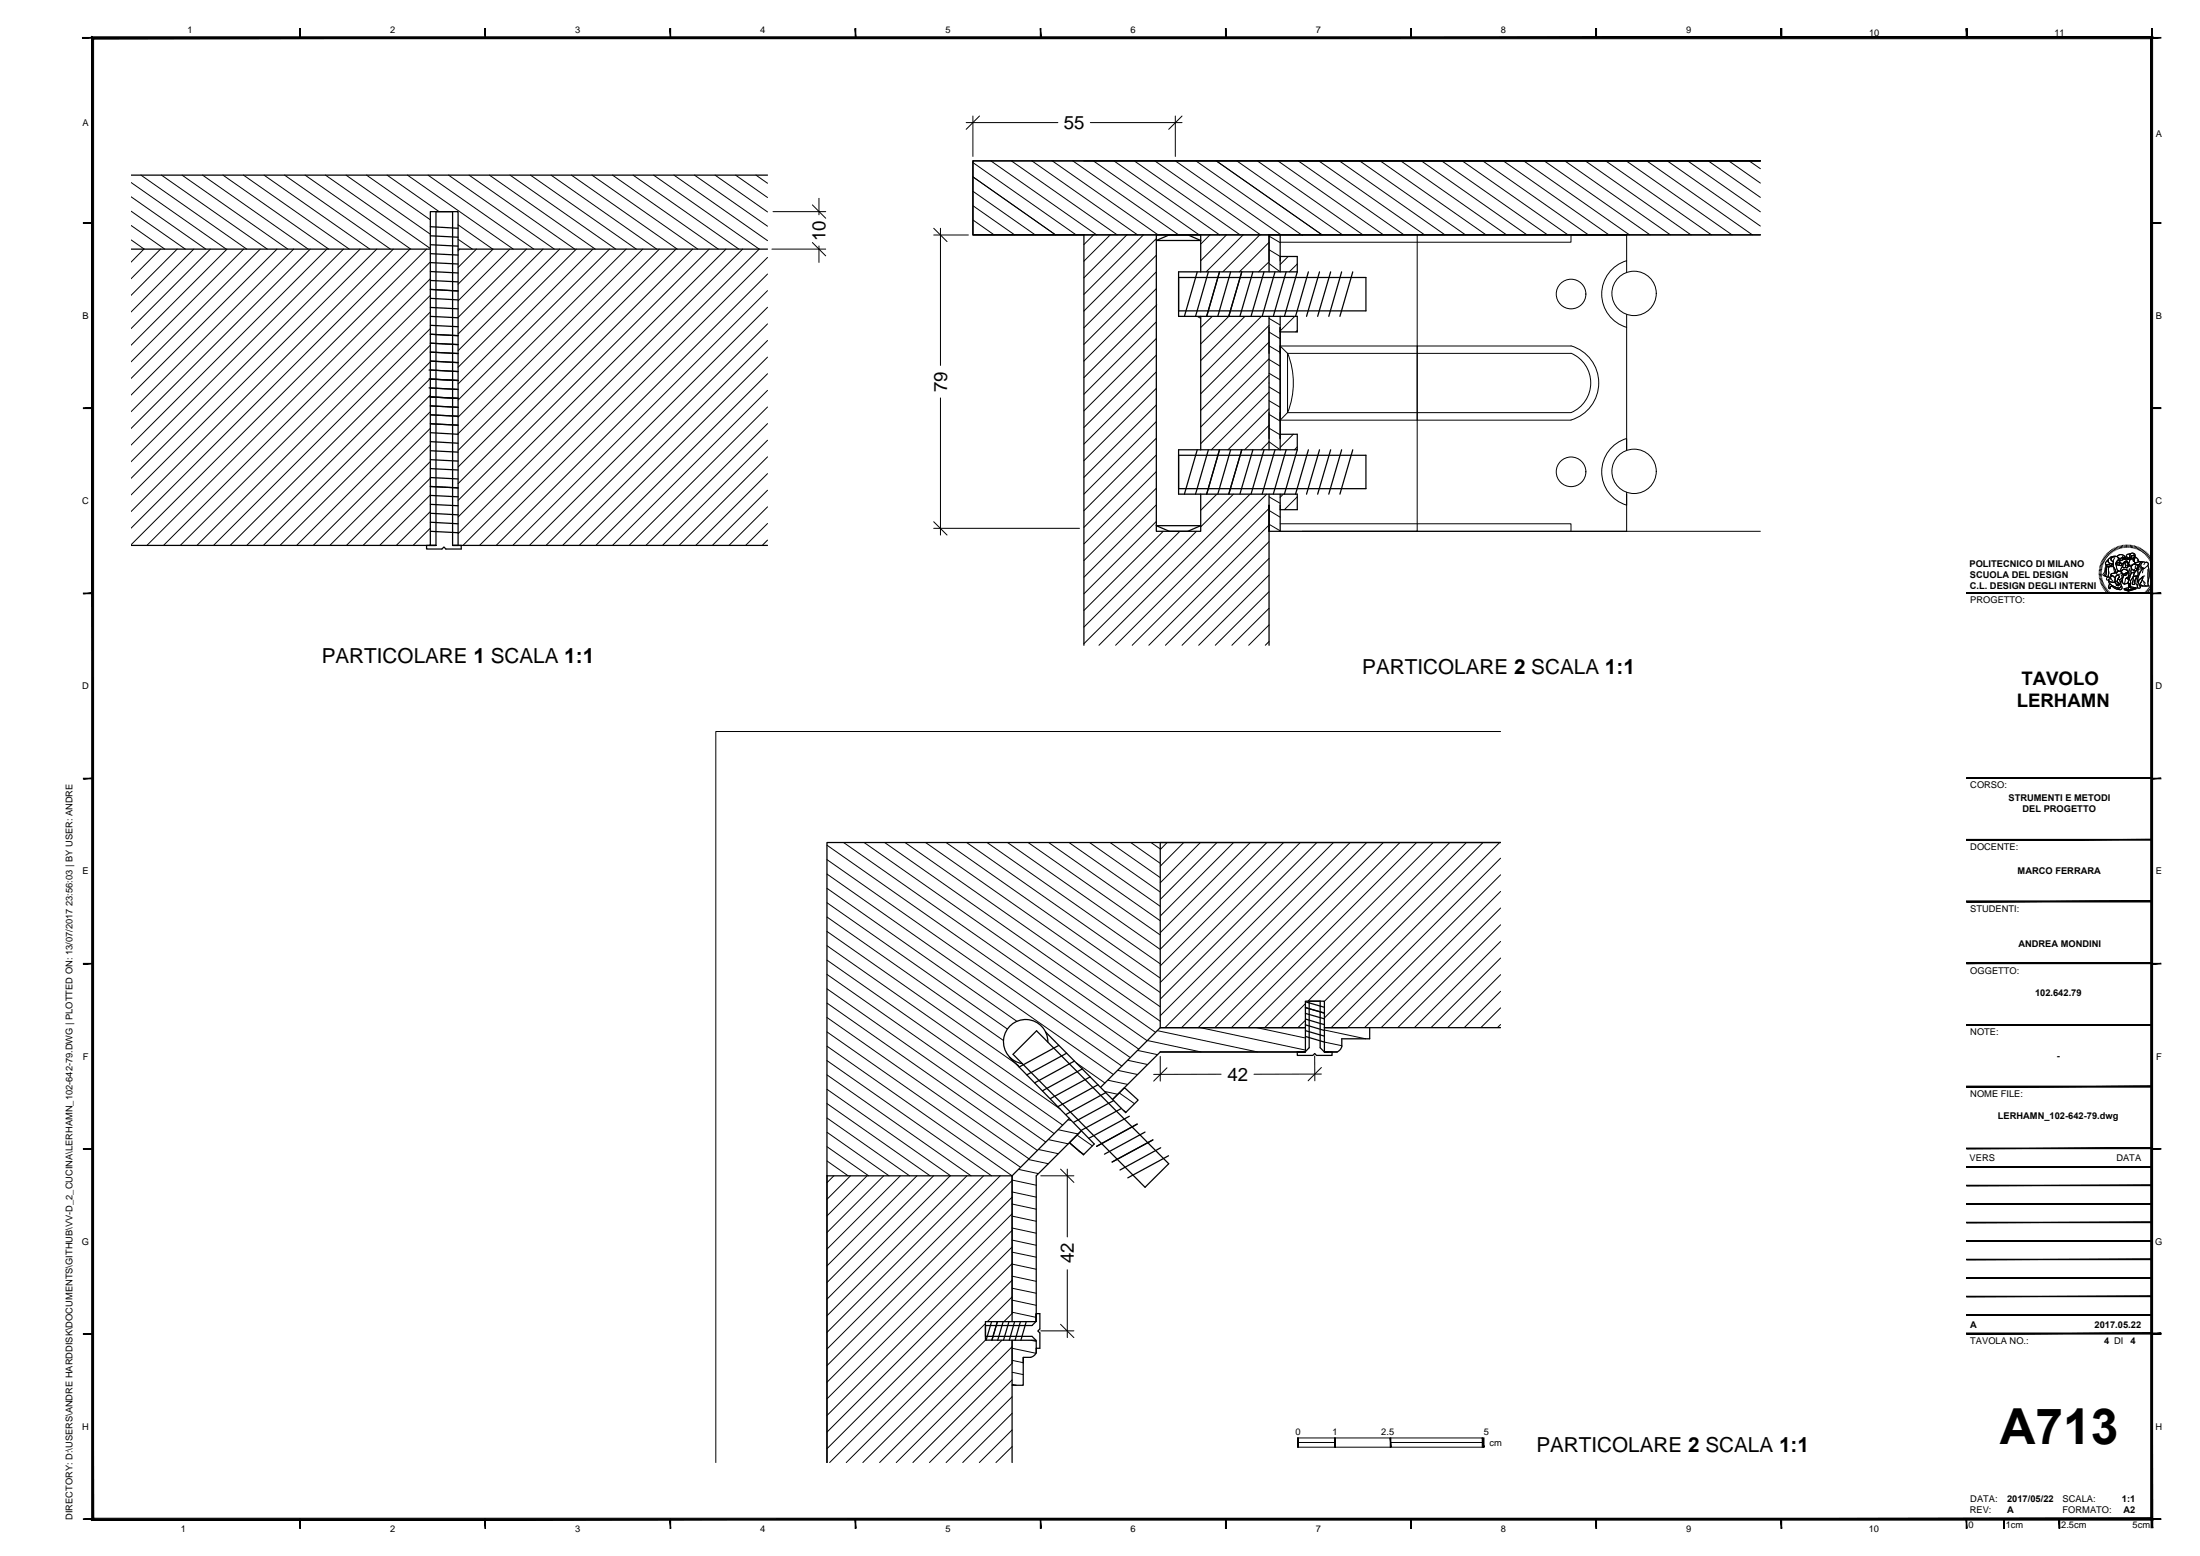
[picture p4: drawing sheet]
<svg xmlns="http://www.w3.org/2000/svg" width="594mm" height="420mm" viewBox="0 0 594 420" stroke-linecap="round" stroke-linejoin="round" font-family="sans-serif">
<!-- layer: IF-DETL -->
<g fill="none" stroke="#000" stroke-width=".27">
<path d="M35.4 57l14.6 10.3M35.4 53.1l20.2 14.2M35.4 49.3l25.7 18M38.1 47.3l28.5 20M43.6 47.3l28.6 20M49.1 47.3l28.6 20M54.7 47.3l28.5 20M60.2 47.3l28.6 20M65.7 47.3l28.6 20M71.3 47.3l28.6 20M76.8 47.3l28.6 20M82.4 47.3l28.5 20"/>
<path d="M87.9 47.3l28.3 19.8M93.4 47.3l22.8 15.9M99 47.3l17.2 12.1M104.5 47.3l14.1 9.9M110 47.3l28.6 20M115.6 47.3l28.5 20M121.1 47.3l28.6 20M126.7 47.3l28.5 20M132.2 47.3l28.5 20M137.7 47.3l28.6 20M143.3 47.3l28.5 20M148.8 47.3l28.5 20"/>
<path d="M154.3 47.3l28.6 20M159.9 47.3l28.5 20M165.4 47.3l28.6 20M170.9 47.3l28.6 20M176.5 47.3l28.5 20-80 80M182 47.3l25.3 17.7M187.5 47.3l19.8 13.8M193.1 47.3l14.2 9.9M198.6 47.3l8.7 6M204.1 47.3l3.2 2.2M262.7 47.8l22.3 15.6M262.7 43.9l27.9 19.5"/>
<path d="M262.7 59.4l5.7 4M262.7 55.5l11.3 7.9M262.7 51.6l16.8 11.8M267.5 43.4l28.6 20M273.1 43.4l28.6 20M278.6 43.4l28.6 20M284.1 43.4l28.6 20M289.7 43.4l28.6 20M295.2 43.4l28.6 20M300.8 43.4l28.5 20M306.3 43.4l28.6 20M311.8 43.4l28.6 20"/>
<path d="M317.4 43.4l28.5 20M322.9 43.4l28.6 20M328.4 43.4l28.6 20M334 43.4l28.5 20M339.5 43.4l28.5 20M345.1 43.4l28.5 20M350.6 43.4l28.5 20M356.1 43.4l28.6 20M361.7 43.4l28.5 20M367.2 43.4l28.5 20M372.7 43.4l28.6 20M378.2 43.4l28.6 20"/>
<path d="M383.8 43.4l28.5 20M389.3 43.4l28.6 20M394.8 43.4l28.6 20M400.4 43.4l28.5 20M405.9 43.4l28.6 20M411.4 43.4l28.6 20M417 43.4l28.6 20M422.5 43.4l28.6 20M428.1 43.4l28.5 20M433.6 43.4l28.6 20M439.1 43.4l28.6 20M444.7 43.4l28.5 20"/>
<path d="M450.2 43.4l25.2 17.6M455.7 43.4l19.7 13.8M461.3 43.4l14.1 9.9M466.8 43.4l8.6 6M472.3 43.4l3.1 2.2M35.4 64.8l3.5 2.5M35.4 60.9l9.1 6.4M38.9 67.3l-3.5 3.5M43.3 67.3l-7.9 8M47.8 67.3l-12.4 12.5M52.3 67.3l-16.9 16.9M56.8 67.3l-21.4 21.4"/>
<path d="M61.3 67.3l-25.9 25.9M65.8 67.3l-30.4 30.4M70.3 67.3l-34.9 34.9M74.8 67.3l-39.4 39.4M79.3 67.3l-43.9 43.9M83.8 67.3l-48.4 48.4M88.3 67.3l-52.9 52.9M92.8 67.3l-57.4 57.4M97.2 67.3l-61.8 61.9M101.7 67.3l-66.3 66.3M106.2 67.3l-70.8 70.8M110.7 67.3l-75.3 75.3"/>
<path d="M115.2 67.3l-79.8 79.8M116.2 70.7l-76.5 76.6M116.2 75.3l-72 72M116.2 79.8l-67.5 67.5M123.7 64.6l3.9 2.7M123.7 60.7l9.4 6.6M124.2 67.3l-.5 .4M128.7 67.3l-5 4.9M133.1 67.3l-9.4 9.5M137.7 67.3l-14 13.9M142.2 67.3l-18.5 18.4M146.6 67.3l-22.9 22.9"/>
<path d="M151.1 67.3l-27.4 27.4M155.6 67.3l-31.9 31.9M160.1 67.3l-36.4 36.4M164.6 67.3l-40.9 40.7M169.1 67.3l-45.4 45.3M173.6 67.3l-49.9 49.8M178.1 67.3l-54.4 54.3M182.5 67.3l-58.8 58.8M187 67.3l-63.3 63.3M191.5 67.3l-67.8 67.8M196 67.3l-72.3 72.3M200.5 67.3l-76.8 76.8"/>
<path d="M207.3 69.5l-77.8 77.8M207.3 74l-73.3 73.3M207.3 78.5l-68.8 68.8M295.3 63.4l-2.6 2.6M299.8 63.4l-7.1 7.1M304.3 63.4l-11.6 11.6M308.8 63.4l-16.1 16.1M312.3 68.9l-19.6 19.6M312.3 73.4l-19.6 19.6M312.3 64.4l-19.6 19.6M312.3 77.9l-19.6 19.6M326.7 63.4l-2.5 2.5"/>
<path d="M331.2 63.4l-7 7M335.7 63.4l-10 10M340.2 63.4l-10 10M342.7 65.4l-8 8M342.7 71.2l3 2.2M342.7 67.4l3 1.9M342.7 63.8l3 1.7M342.7 70.7l-2.8 2.7M347.9 69.3l-2.2 2.1M350.3 71.3l-2.2 2.1M351.8 63.4l-.1 .2M116.2 84.2l-63 63.1"/>
<path d="M116.2 88.7l-58.5 58.6M116.2 93.2l-54.1 54.1M116.2 97.7l-49.6 49.6M207.3 83l-64.3 64.3M207.3 87.5l-59.9 59.8M207.3 91.9l-55.4 55.4M207.3 96.4l-50.9 50.9M312.3 86.9l-19.6 19.6M312.3 91.4l-19.6 19.6M312.3 95.9l-19.6 19.5M312.4 82.3l-19.7 19.7M323.3 85.4l.9 .6"/>
<path d="M327.4 85.4l-3.2 3M331.8 85.4l-7.6 7.5M336.2 85.4l-12 12M340.6 85.4l-16.4 16.5M342.7 87.9l-18.5 18.4M342.7 92.4l-18.5 18.4M342.7 96.9l-18.5 18.4M342.7 97.1l3 1.8M342.7 93.4l3 1.8M342.7 89.7l3 1.8M342.7 86l2.9 1.7M349.6 85.4l-3.9 4"/>
<path d="M350.3 89.2l-.4 .4M116.2 102.2l-45.1 45.1M116.2 106.7l-40.6 40.6M116.2 111.2l-36.1 36.1M116.2 115.7l-31.6 31.6M207.3 100.9l-46.4 46.4M207.3 105.4l-41.9 41.9M207.3 109.9l-37.4 37.4M207.3 114.4l-32.9 32.9M207.3 118.9l-28.4 28.4M312.3 118.3l-19.6 19.6M312.3 100.4l-19.6 19.5"/>
<path d="M312.3 104.9l-19.6 19.5M312.3 109.3l-19.6 19.6M312.3 113.8l-19.6 19.6M342.7 101.3l-18.5 18.5M342.7 105.9l-15.6 15.6M342.7 110.4l-11.1 11.1M342.7 114.9l-6.6 6.6M342.7 115.6l3 1.8M342.7 111.9l3 1.8M342.7 108.2l3 1.8M342.7 104.5l3 1.8M342.7 100.8l3 1.8"/>
<path d="M349.2 117.3l-3.5 3.5M116.2 120.1l-27.1 27.2M116.2 124.6l-22.6 22.7M116.2 129.1l-18.2 18.2M116.2 133.6l-13.7 13.7M116.2 138.1l-9.2 9.2M207.3 123.4l-23.9 23.9M207.3 127.9l-19.4 19.4M207.3 132.4l-14.9 14.9M207.3 136.9l-10.5 10.4M312.3 122.9l-19.6 19.5M312.3 127.3l-19.6 19.6"/>
<path d="M312.3 131.8l-19.6 19.6M312.3 136.3l-19.6 19.6M328.6 133.4l-4.4 4.4M333.1 133.4l-8.9 8.9M337.6 133.4l-40.8 40.8M340.6 121.5l2.1-2.2 3 2.2M342.1 133.4l-40.9 40.8M342.7 137.3l-37 36.9M342.7 137.8l3 1.9M342.7 134.2l3 1.7M346.5 133.4l-.8 .9M350.3 120.7l-.8 .8"/>
<path d="M350.3 134.2l-3.5 3.4M116.2 142.6l-4.7 4.7M116.2 147.1l-.2 .2M207.3 141.4l-6 5.9M207.3 145.8l-1.5 1.5M312.3 140.8l-19.6 19.6M314.1 143.5l-21.4 21.3M318.6 143.5l-25.9 25.8M323.1 143.5l-30.4 30.3M342.7 141.8l-32.5 32.4M342.7 146.3l-28 27.9M342.7 150.8l-23.5 23.4"/>
<path d="M342.7 155.3l-19 18.9M342.7 159.8l-14.5 14.4M342.7 141.6l3 1.7M342.7 164.3l-10 9.9M342.7 168.7l-5.5 5.5M342.7 173.2l-1 1M223.3 239.9l51.3 35.9M223.3 236l77.4 54.2M223.3 232.1l79.6 55.8M223.3 228.2l81.9 57.4M227.8 227.5l79.7 55.8M233.3 227.5l76.5 53.5"/>
<path d="M238.9 227.5l73.1 51.3M244.4 227.5l68.9 48.3M249.9 227.5l63.4 44.4M255.5 227.5l57.8 40.5M261 227.5l52.3 36.6M266.5 227.5l46.8 32.8M272.1 227.5l41.2 28.9M277.6 227.5l35.7 25M283.2 227.5l30.1 21.1M288.7 227.5l24.6 17.2M294.2 227.5l19.1 13.4M299.8 227.5l13.5 9.5"/>
<path d="M305.3 227.5l8 5.6M310.8 227.5l2.5 1.7M315.2 227.5l-1.9 1.9M319.7 227.5l-6.4 6.4M324.1 227.5l-10.8 10.9M328.6 227.5l-15.3 15.4M333.1 227.5l-19.8 19.9M337.6 227.5l-24.3 24.3M342.1 227.5l-28.8 28.8M346.6 227.5l-33.3 33.3M351.1 227.5l-37.8 37.8M355.6 227.5l-42.3 42.3"/>
<path d="M360.1 227.5l-46.8 46.8M364.6 227.5l-50 50M369.1 227.5l-50 50M373.5 227.5l-49.9 50M378 227.5l-50 50M382.5 227.5l-50 50M387 227.5l-50 50M391.5 227.5l-50 50M396 227.5l-42.8 42.8M400.5 227.5l-42.9 42.9M405 227.5l-47.4 47.4M405.2 231.7l-45.7 45.8"/>
<path d="M405.2 236.2l-41.3 41.3M223.3 259.2l63.7 44.6M223.3 255.4l63 44.1M223.3 251.5l51.8 36.2M223.3 247.6l47.7 33.4M223.3 243.8l48.7 34.1M405.2 240.7l-36.7 36.8M405.2 245.2l-32.2 32.3M405.2 249.7l-27.8 27.8M405.2 254.2l-23.3 23.3M405.2 258.7l-18.8 18.8M223.3 278.6l52.3 36.6"/>
<path d="M223.3 274.7l54.6 38.2M223.3 270.8l56.8 39.8M223.3 267l59.1 41.4M223.3 263.1l61.4 43M312.5 278.3l27.1 5.8M324.1 277.5l28.4 6M339.4 277.5l13.1 2.8M352.5 271l-6.5 6.5M352.5 275.5l-2 2M357.6 278.1l11.2 2.4M405.2 263.2l-14.3 14.3M405.2 267.7l-9.8 9.8"/>
<path d="M405.2 272.2l-5.3 5.3M405.2 276.6l-.8 .9M223.3 298l27.9 19.5M223.3 294.1l33.4 23.4M223.3 290.2l38.9 27.3M223.3 286.4l44.5 31.1M223.3 282.5l50 35M290.7 287l7.7 5.4M298.3 294.7l3.5 .8M299.1 291.7l5.4 1.1M301.8 289l5.4 1.2M302.2 295.1l4.2 2.9"/>
<path d="M303.3 299.8l.8 .5M304.5 286.3l5.4 1.1M307.2 283.6l5.3 1.2M309.8 281l14.5 3.1M357.6 281.4l4.7 1M223.3 317.4l.2 .1M223.3 313.5l5.7 4M223.3 309.6l11.3 7.9M223.3 305.7l16.8 11.8M223.3 301.9l22.3 15.6M225.2 317.5l-1.9 1.9M229.7 317.5l-6.4 6.4"/>
<path d="M234.1 317.5l-10.8 10.8M238.6 317.5l-15.3 15.3M243.1 317.5l-19.8 19.8M247.6 317.5l-24.3 24.3M252.1 317.5l-28.8 28.8M256.6 317.5l-33.3 33.3M261.1 317.5l-37.8 37.8M265.6 317.5l-42.3 42.3M270.1 317.5l-46.8 46.8M273.3 318.8l-50 50M273.3 318.6l6.5 1.4M275 315.8l5.4 1.1"/>
<path d="M277.7 313.1l5.4 1.1M280.4 310.4l5.4 1.1M283.1 307.7l5.4 1.2M285.7 305.1l5.4 1.1M288.4 302.4l.9 .2M290.8 306.5l4.2 2.9M291.4 310.8l1.3 .9M273.3 323.3l-50 50M273.3 327.7l-50 50M273.3 332.2l-50 50M273.3 336.7l-50 50M273.3 338.1l6.5 1.4"/>
<path d="M273.3 334.9l6.5 1.4M273.3 331.6l6.5 1.4M273.3 328.4l6.5 1.4M273.3 325.1l6.5 1.4M273.3 321.9l6.5 1.4M266.1 357.4l-37.6 37.5M273.3 341.2l-50 50M273.3 345.7l-49.3 49.2M273.3 350.2l-6.7 6.7M273.3 354.7l-2.2 2.1M273.3 354.3l6.5 1.4M273.3 351.1l6.5 1.4"/>
<path d="M273.3 347.9l6.5 1.3M273.3 344.6l6.5 1.4M273.3 341.3l6.5 1.4M266.1 361.9l-33.1 33M270.6 361.9l-33.1 33M273.3 363.6l-31.3 31.3M273.3 368.1l-26.8 26.8M273.3 372.6l-22.3 22.3M273.3 377.1l-17.8 17.8M273.3 373.8l1.1 .3M273.3 370.5l3 .7M273.3 367.3l3 .7"/>
<path d="M273.3 364.1l6.4 1.3M278.4 361.9l1.4 .3M273.3 381.6l-13.3 13.3M273.3 386.1l-8.8 8.8M273.3 390.6l-4.4 4.3"/>
</g>
<!-- layer: IF-FURN -->
<g fill="none" stroke="#000" stroke-width=".34">
<path d="M35.4 47.3h171.9M292.7 43.4h182.7M475.4 43.4h-212.7v20h30M35.4 67.3h80.8M123.7 67.3h83.6M262.7 63.4h212.7h-182.7M292.7 63.4v110.8M312.3 64.9v-1.5h11.9v1.5M318.3 74.9h50.6v9h-50.6M342.7 63.4h96.6M342.7 63.4v10M342.7 63.4v7"/>
<path d="M345.7 73.4v-4.1h4.6v4.1h-32v12h32v4.2h-4.6M345.7 63.4v7M342.7 85.4v10M342.7 88.4v30M345.7 85.4v33M342.7 111.4v10.1M318.3 122.9h50.6v9.1h-50.6M342.7 137.3v-.9v37.8M342.7 133.4v10.1M342.7 136.4v7.1M345.7 121.5v-4.2h4.6v4.2h-32v11.9h32v4.2h-4.6M345.7 133.4v10.1h-3"/>
<path d="M35.4 147.3h82.3M116.2 147.3v-90.1h7.5v90.1M122.2 147.3h85.1M312.3 141.9v1.6h11.9v-1.6M313.3 227.5v50h39.2h-39.2l-16.1 16.1M313.3 227.5h-90v167.4v-77.4h50M313.3 227.5h91.9M279.9 278.3l35.7 35.9-6.4 6.4-35.6-35.9zM282.3 278.6l21.7 21.8M357.6 277.5h47.6M369.9 277.5v3h-7.6v2M272.6 285.5l22.9 23.4"/>
<path d="M283 281.4a6 6 0 0 0-5.7-6.1 6 6 0 0 0-6.3 5.4 6 6 0 0 0 5.1 6.5M352.4 284.1h-39.1l-12.9 12.8M352.5 283.9v-13.6h5.1v13.8M357.6 284.1h1h-1M357.6 284.1h3.5M362.4 282.5l-.4 .8-.9 .7M273.3 317.5v39.4M288.8 302l-15.5 15.5M292 305.3l-12.2 12.2v39.3M279.7 356.9h-13.6v5h13.6M279.8 356.8v-2v2M273.3 361.9v33"/>
<path d="M276.3 366.5v7.6h-3M278.3 366.5h-2v1.5M279.8 364.1l.1 1.1-.2 .4-.6 .6-.8 .3"/>
</g>
<!-- layer: Layer1 -->
<g fill="none" stroke="#000" stroke-width=".27">
<path d="M382.7 63.4v80.1h-37h129.7M424.2 63.4v2h-78.5M439.2 70.4a9.4 9.4 0 0 0-6.7 9 9.4 9.4 0 0 0 6.7 9M439.3 63.4v10.2M347.7 95.4v16M347.7 95.4h76.5M347.7 95.4a21.6 21.6 0 0 1 0 16M382.7 93.4h-37l2 2M424.2 93.4h-41.5v20.1h41.5M424.3 93.4a10.4 10.4 0 0 1 7.4 10 10.4 10.4 0 0 1-7.4 10M424.3 95.4a8.7 8.7 0 0 1 5.3 8 8.7 8.7 0 0 1-5.3 8M439.3 84.9v36.7"/>
<path d="M347.7 111.4l-2 2.1h37M347.7 111.4h76.5M439.2 118.4a9.4 9.4 0 0 0-6.7 9 9.4 9.4 0 0 0 6.7 9M439.3 132.9v10.6M345.7 141.4h78.5v2.1M405.2 197.5h-211.9v197.4"/>
<circle cx="424.2" cy="79.4" r="4"/>
<circle cx="441.3" cy="79.2" r="6"/>
<circle cx="424.2" cy="127.4" r="4"/>
<circle cx="441.3" cy="127.3" r="6"/>
</g>
<!-- layer: A-SECT-MCUT1 -->
<g fill="none" stroke="#000" stroke-width=".34">
<path d="M116.2 78.1l7.5 .5M116.2 75.7l7.5 .4M116.2 61.2l7.5 .4M116.2 63.7l7.5 .4M116.2 68.5l7.5 .4M116.2 66.1l7.5 .4M116.2 73.3l7.5 .4M116.2 70.9l7.5 .4M323.3 73.4l-3.5 12M326.3 73.4l-3.5 12M329.3 73.4l-3.5 12M332.3 73.4l-3.5 12"/>
<path d="M335.3 73.4l-3.5 12M338.3 73.4l-3.5 12M341.3 73.4l-3.5 12M344.3 73.4l-3.5 12M347.3 73.4l-3.5 12M350.3 73.4l-3.5 12M353.3 73.4l-3.5 12M356.3 73.4l-3.5 12M359.3 73.4l-3.5 12M362.3 73.4l-3.5 12M365.3 73.4l-3.5 12M115.9 99.9l7.8 .4"/>
<path d="M116.2 83l7.5 .4M116.2 80.6l7.5 .4M116.2 85.4l7.5 .4M116.2 87.8l7.5 .4M116.2 92.7l7.5 .3M116.2 90.3l7.5 .3M116.2 97.5l7.5 .4M116.2 95.1l7.5 .4M115.9 107.1l7.8 .5-7.5-.4M115.9 104.7l7.8 .5-7.5-.4M115.9 102.3l7.8 .4-7.5-.3M116.2 112l7.5 .4"/>
<path d="M116.2 109.6l7.5 .4M116.2 114.4l7.5 .4M116.2 116.8l7.5 .5M116.2 119.3l7.5 .4M116.2 136.2l7.5 .4M116.2 133.8l7.5 .4M116.2 131.4l7.5 .3M116.2 128.9l7.5 .4M116.2 138.6l7.5 .4M116.2 121.7l7.5 .4M116.2 126.5l7.5 .4M116.2 124.1l7.5 .4"/>
<path d="M323.3 121.5l-3.5 11.9M326.3 121.5l-3.5 11.9M329.3 121.5l-3.5 11.9M332.3 121.5l-3.5 11.9M335.3 121.5l-3.5 11.9M338.3 121.5l-3.5 11.9M341.3 121.5l-3.5 11.9M344.3 121.5l-3.5 11.9M347.3 121.5l-3.5 11.9M350.3 121.5l-3.5 11.9M353.3 121.5l-3.5 11.9M356.3 121.5l-3.5 11.9"/>
<path d="M359.3 121.5l-3.5 11.9M362.3 121.5l-3.5 11.9M365.3 121.5l-3.5 11.9M116.2 141l7.5 .4M116.2 143.5l7.5 .3M117.7 147.3v-90.1h4.5v90.1M285.9 282.3l-10.7 5.8M288 284.4l-10.7 5.8M290.2 286.5l-10.8 5.9M292.3 288.6l-10.8 6M294.4 290.8l-10.7 5.8M296.5 292.9l-10.8 5.9"/>
<path d="M298.6 295l-10.8 5.9M300.7 297.2l-10.8 5.9M302.9 299.3l-10.9 5.9M305 301.4l-11 6M307.1 303.5l-11 6M309.2 305.7l-11 6M311.3 307.8l-11 6M313.4 309.9l-11 6M315.6 312.1l-11.1 6"/>
</g>
<!-- layer: A-ELEV-MBE -->
<g fill="none" stroke="#000" stroke-width=".34">
<path d="M312.3 64.9h11.9v8.5M312.3 64.9l3.5-1.5h5l3.4 1.5M312.3 64.9v77M324.2 85.4v36.1M324.2 133.4v8.5M117.7 147.3h-2.5v1h4.1l.6-.6 .5 .6h4.1v-1h-2.3M312.3 141.9l3.5 1.6h5l3.4-1.6M312.3 141.9h11.9M352.5 272.1l5.1 1.5M352.5 279.9l5.1 1.5M352.5 275.2l5.1 1.5M352.5 276.7l5.1 1.6"/>
<path d="M352.5 278.3l5.1 1.5M352.5 273.6l5.2 1.5M352.5 270.5l5.1 1.5M353.5 270.3h3v12.6l1.1 1.2h2.1v.9h-4.2l-.5-.5-.5 .5h-4.2v-.9h2.1l1.1-1.2zM266.1 357.9h12.6l1.1-1.1v-2.1h1v4.2l-.6 .5 .6 .5v4.2h-1v-2.1l-1.1-1.2h-12.6zM267.8 356.9l-1.5 5M269.3 356.9l-1.5 5M270.9 356.9l-1.5 5M272.5 356.9l-1.5 5M274 356.9l-1.5 5M275.5 356.9l-1.4 5M277.1 356.9l-1.4 5"/>
</g>
<!-- layer: A-SECT-MCUT -->
<path d="M300.4 296.9l3.3-3.2 3.6 3.4-3.3 3.3M288.8 308.6l3.8 3.2 2.9-2.9M292 305.3l-3.2 3.3 3 2.6" fill="none" stroke="#000" stroke-width=".34"/>
<!-- layer: G-ANNO-LOGO -->
<g fill="none" stroke="#000" stroke-width=".27">
<path d="M566.8 154.4h.7M566.8 154.8h.7M566.8 155.1h.7M566.8 154.1h.7M566.9 153.7l.7 .1M566.9 153.3l.7 .2M567 153l.6 .2M567.1 152.7l.6 .2M567.2 152.3l.7 .2M567.3 152l.6 .2M567.5 151.6l.6 .3M567.5 155.4l-.7 .1"/>
<path d="M567.5 155.7l-.7 .1M567.6 151.3l.6 .3M567.6 156.1l-.7 .1M567.6 156.4l-.6 .1M567.7 156.7l-.6 .2M567.8 151l.6 .3M567.8 157l-.6 .2M567.9 157.3l-.6 .3M568 150.7l.5 .4M568.1 157.6l-.7 .3M568.2 150.4l.5 .4M568.2 157.9l-.6 .3"/>
<path d="M568.4 150.1l.5 .4M568.4 158.2l-.6 .3M568.5 158.5l-.6 .3M568.6 149.9l.5 .4M568.7 152.4l.8 .1a.7 .7 0 0 0 1.1-.1l.1 .6h-.2a1.81 1.81 0 0 1-1.8-.3zM568.7 152.4v.5M568.7 158.8l-.5 .3M568.8 149.6l.5 .4M568.9 152.9l-.3 .4-.1 1.5-.3 .6 .3 .2M568.9 159l-.5 .4M569 153h.6l-.3 .6v2.1l-.2 .1-.6-.2 .2-.5 .1-1.5zM569.1 149.3l.5 .5"/>
<path d="M569.1 159.3l-.5 .4M569.1 151.3l.2-.1v.4l.2 .4 1.1 .4a.65 .65 0 0 1-1.1 .1h-.7a.5 .5 0 0 1-.3-.5 .5 .5 0 0 1 .4-.4zM569.1 153l-.3 .5-.1 1.5-.2 .6 .8 .2M569.3 151.2l-.6 .6a.43 .43 0 0 0-.1 .5 .43 .43 0 0 0 .4 .2h.5a.7 .7 0 0 0 1.1-.1M569.3 159.5l-.5 .5M569.3 149.1l.5 .5M569.4 151l.2-.3a1.71 1.71 0 0 1 1.7-.5 .95 .95 0 0 0-1.2 1.1l.6 .3-.1 .8a1.09 1.09 0 0 1-1.3-1.4zM569.4 156.5a.71 .71 0 0 0 .8 .7l1-.1M569.5 153h1.2l.5 1.2a.72 .72 0 0 1-.8 .7l-.4 .2 .2 .4a.46 .46 0 0 1-.6 .4 .46 .46 0 0 1-.3-.6zM569.5 156.9l.7 .3 1-.1v.4l.4 .3-.1 .3 .3-.3 .1 .4v-.5l.3 .4-.2-.5 .4 .2-.8-.7 .3-.8 .4 .2 .3 .7a.92 .92 0 0 1 .1 1.1 .92 .92 0 0 1-1 .5l-.2-.1a2.65 2.65 0 0 1-2-1.7zM569.5 156.9v.1a2.91 2.91 0 0 0 2.3 1.8l.5 .2M569.6 153l-.3 .6 .1 2.2"/>
<path d="M569.6 159.8l-.6 .4M569.6 157.6l.7 .5 1.4 .6a.82 .82 0 0 0 1.2-.5 .67 .67 0 0 1 0 .9 .67 .67 0 0 1-1 0l-1.2-.5a.48 .48 0 0 0-.5-.4 .48 .48 0 0 0-.5 .5l.2 .1-.1 .2-.3-.1a.87 .87 0 0 1 .1-1.2zM569.6 157.6v.3a.62 .62 0 0 0-.3 .6 .62 .62 0 0 0 .5 .5v-.5a.74 .74 0 0 1 1.1 .3l1 .3a.67 .67 0 0 0 1 0 .67 .67 0 0 0 0-.9M569.6 148.8l.5 .6M569.8 160l-.5 .5M569.8 156a.51 .51 0 0 0-.7-.1 .51 .51 0 0 0 0 .8 .74 .74 0 0 1 .7-.4 .74 .74 0 0 1 .7 .5M569.9 148.6l.4 .6M569.9 155.8l.5-.4a1.11 1.11 0 0 1 .6 1.8 1.34 1.34 0 0 1-1.6-.5v-.3l.6-.1zM570 155.1l1.2-.5 .3 .2a.81 .81 0 0 1 .8-.5 .81 .81 0 0 1 .8 .5 .98 .98 0 0 1 0 1.2 .98 .98 0 0 1-1.2 .3l.2-.3a.28 .28 0 0 0 .3-.3 .28 .28 0 0 0-.3-.3 .56 .56 0 0 0-.7 0 .56 .56 0 0 0-.2 .6l-.7-.6-.4 .1zM570.2 148.4l.4 .6M570.3 150.5l.2-.1a.91 .91 0 0 1 1-.2 .91 .91 0 0 1 .6 .8 1.9 1.9 0 0 0-.6 2.3l.3 .7 .4 .3a.47 .47 0 0 0-.7 .5 .51 .51 0 0 1-.3-.8l-.5-1v-1.3a.68 .68 0 0 1-.4-1.2zM570.4 155.3l.8 .7"/>
<path d="M570.5 155.4h-.1a.61 .61 0 0 0-.4 .9M570.5 148.3l.4 .5M570.7 153h-1.6a.65 .65 0 0 0-.6 .2 .65 .65 0 0 0-.1 .7l-.1 .5-.5 .7 .3 .3M570.8 153.3l.3 1.4M570.8 148l.3 .7M571.1 150.5a2.75 2.75 0 0 0 .1 3.3l.1 .3a.37 .37 0 0 0-.1 .4 .37 .37 0 0 0 .4 .2l.1-.4 .5-.1a1.43 1.43 0 0 1-.8-1.6l-.1-.4 .2-.5a.78 .78 0 0 0 .5-1 .78 .78 0 0 0-1-.5 1.7 1.7 0 0 0-1.7 1.4l.2 .4 1 .4M571.1 147.9l.3 .6M571.2 154.6l-.6 .2a.41 .41 0 0 0-.5 .2 .41 .41 0 0 0 .1 .5M571.3 150.2a.95 .95 0 0 0-1.2 1.1l.6 .3M571.5 147.7l.2 .7M571.5 155.4a.56 .56 0 0 1 .8 .5l-.2 .1-.5 1.1 .8 .7-.4-.2 .2 .5-.3-.4v.5l-.1-.4-.3 .3v-.4a1.98 1.98 0 0 1 0-2.3zM571.5 151.6l1-.4-.1 .6-1.1 .4z"/>
<path d="M571.5 155.4a.56 .56 0 0 1 .8 .5l-.2 .1-.5 1.1 .8 .7-.4-.2 .2 .5-.3-.4 .1 .5-.2-.4-.3 .3a.32 .32 0 0 0 .1-.4 .32 .32 0 0 0-.4-.2 2.47 2.47 0 0 1 .3-2.1zM571.6 152.1l.7-.3 .3 .3a.31 .31 0 0 0-.4 .2 .31 .31 0 0 0 .2 .4l-.6-.1zM571.6 152.1l.1 .4 .7 .2M571.7 150.3v-.1a1.21 1.21 0 0 1 2 .3v.1a.84 .84 0 0 0-1.1 .2l-.5-.1M571.8 147.6l.2 .7M571.9 150l.4-.2 1 .1a.39 .39 0 0 1 .5 .3 .39 .39 0 0 1-.1 .4 .65 .65 0 0 0-1.1 .2l-.9-.5zM572 150.6a.78 .78 0 0 0 1.2-.2 .27 .27 0 0 1 .3 .2 .27 .27 0 0 1-.1 .3l-.1 .3-.4 .2-.4-.2-.6 .1zM572.1 147.5l.2 .6M572.2 154.2a1.11 1.11 0 0 1 1 .8 1.11 1.11 0 0 1-.3 1.2M572.3 152.1h.9l-.3 .1a.39 .39 0 0 1-.4 .6 .39 .39 0 0 1-.2-.7zM572.3 156.5l.5 1.6a.74 .74 0 0 1-1 .7M572.4 151.8l.2 .2"/>
<path d="M572.4 151.6v.2l-1.1 .4M572.4 155.1l-.7 .2M572.5 147.4l.1 .6M572.5 151.2l-.3 .5M572.6 154.8l.7 .5M572.7 152.1a.32 .32 0 0 0-.4 .1 .32 .32 0 0 0 .1 .5h.5v-.5l.3-.1-.6 .1M572.8 155.2a.72 .72 0 0 1 .1 .9 .72 .72 0 0 1-.9 .3M572.8 154.2l.6-.5 1 .3 .3 .6-1 .3a.45 .45 0 0 1-.4 .2 .45 .45 0 0 1-.4-.4zM572.8 157.1l.8 .6M572.8 154.4v-.2l.4-.4h.6a.71 .71 0 0 1 .8 .9l-.2-.1-1.2 .5M572.8 147.3l.1 .7M573 151.1l.1 .1"/>
<path d="M573.1 150.7l.2 .1M573.2 156.4v1M573.2 153a1.28 1.28 0 0 0-.6 1.3M573.2 147.2l.1 .7M573.2 150.8h.1M573.2 155.1l1.2-.5a.62 .62 0 0 1-.2 .6 .62 .62 0 0 1-.6 .2zM573.3 155.1l.2 .2a.69 .69 0 0 0 .9-.6l.3-.1-.2-.5-.5-.3-.6-.1-.6 .7-.2-.1v-.4l.5-.9 1.3 .2 .6-.4-.1-.3 .7 .2v1.1a.65 .65 0 0 0-.1 .9l-.3 .6-.4 .1a.52 .52 0 0 1-.5 .6l.3 .3 .2-.1v.4l.2-.2-.2 .4a.88 .88 0 0 1-1 .9l-1-.7 .4-.5 .1-1.1M573.3 155.9l-.4 1-.3 .3M573.4 155.2h-.1M573.5 151l.9-.3 .1 .4-.4 .2zM573.5 150.6l-.2 .5-.4 .3-.4-.2-.5 .1M573.5 147.2l.1 .7"/>
<path d="M573.6 159l2-.5 1.2 .3-2.1 .5zM573.6 159l1.1 .3v.3l-1.1-.3zM573.7 151.6a.91 .91 0 0 1 1 .3 .91 .91 0 0 1 .1 1.1l-.2-.1a.79 .79 0 0 0-.6-1.3l-.3 .4 .2 .5a.45 .45 0 0 1-.1 .7 .45 .45 0 0 1-.6-.4zM573.9 151.7a.8 .8 0 0 1 .8 .6 .8 .8 0 0 1-.6 .9h-.1l-.3-1.2zM573.9 147.2v.6M573.9 150.7a.4 .4 0 0 1 .6-.2 .4 .4 0 0 1 .1 .6h-.1M574 156.1l-.4 1.6 1.1-.2M574 155.2v.1M574 150.5a.41 .41 0 0 1 .6 0 .41 .41 0 0 1-.1 .6l-.1-.4-.5 .1zM574 154.9h.2M574 155.2h.2M574.1 154.9v.1"/>
<path d="M574.1 152h.1M574.2 151.9l-.2 .1M574.3 156a.52 .52 0 0 0 .5-.6l.4-.1-.4 1.3v-.4l-.2 .1zM574.3 147.2v.6M574.3 150.9l-.3-.2-.5 .3 .6 .3 .4-.2-.2-.4 .1 .3M574.3 153.2v.7M574.4 154.7a.58 .58 0 0 1-.3 .6 .58 .58 0 0 1-.7-.2M574.4 151.8l.3 .3h-.2M574.5 151.9a.41 .41 0 0 0-.6-.2 .41 .41 0 0 0 0 .7v.1a.45 .45 0 0 1 .1 .6 .45 .45 0 0 1-.5 .2 .45 .45 0 0 1-.3-.6 1.09 1.09 0 0 1 .8-1.1 .94 .94 0 0 1 .8 1.4l-.3-.3M574.6 147.2v.6M574.6 152.3h-.1M574.7 152.1v.5h-.7"/>
<path d="M574.7 153l-.7 .2M574.7 159.3l2.1-.5v.2l-2.1 .6zM574.7 159.3v.3M574.8 155.9v.7l.2-.2M574.8 151l.2-.1 .1 .4-.3 .8M574.8 155.5h.1M574.9 150.5l.1 .5M574.9 152.5l-.1-.4 .3-.8-.1-.4-.2 .1-.3-.5a.49 .49 0 0 1-.3-.6 .49 .49 0 0 1 .6-.3h.5l-.2 .6 .1 1 .2-.6a.4 .4 0 0 0 .3 .4 .4 .4 0 0 0 .4-.2l-.1 .6 .1 .2 .2-.3v.3a.35 .35 0 0 1 .3 .4 .35 .35 0 0 1-.3 .3l-.7 .4M574.9 147.2v.6M575 155.8l-.2 .3M575 153.5l-.2 1.4M575 152.7l.5 .3"/>
<path d="M575.1 157.6l.2-.1 .1 1.1-.3-.6-.3 .7zM575.1 154.7l-.4 .5 .1 .3M575.2 155.3l-.4 .1-.2 .7-.3-.1 .3 .3 .2-.1M575.3 153.6l-.5 .9M575.3 149.6h-.5a.54 .54 0 0 0-.6 .7M575.3 147.2l-.1 .7M575.4 150.6a.4 .4 0 0 0 .3 .4 .4 .4 0 0 0 .4-.2M575.5 149.4a.8 .8 0 0 1 1 .2 .8 .8 0 0 1 0 1l-.4 1v-.8l.3-.4-.2-.5a.98 .98 0 0 0-.9 1.2l-.1-.1a1.49 1.49 0 0 1 .3-1.6zM575.5 149.4a.75 .75 0 0 1 .9 .2 .75 .75 0 0 1 .1 .9l-.4 1.1v-.8l.3-.4-.2-.5a.98 .98 0 0 0-.9 1.2l-.1-.1a1.49 1.49 0 0 1 .3-1.6zM575.6 152.7a1.58 1.58 0 0 1 2 0 1.78 1.78 0 0 1-1.4 1.5 1.25 1.25 0 0 1-.6-1.5zM575.6 150.1l.6-.2 .2 .5-.3 .4a.46 .46 0 0 1-.7 0 .46 .46 0 0 1 .2-.7zM575.6 154.7l.9-.1-.9 1.9a.75 .75 0 0 0-.2 1l-.3 .1-.3 .6-.1-1z"/>
<path d="M575.6 150.3l.2 .1M575.6 154.7l-.4 .6-.5 1.9 .1 1-.1 .8 .4-1 .3 .9-.1-1.4-.5 .7M575.6 150.8h.2M575.6 153.7v.1a.65 .65 0 0 0-.1 .9l.9-.1 .5-.6M575.6 147.2v.7M575.6 150.4v.1M575.7 150.7h.1M576 147.3l-.1 .7M576 150.5l.2 .1M576.1 150.6h.1M576.1 155.7l.8-.2-.1 .6a1.34 1.34 0 0 0-.3 1.6h-.7zM576.3 151.3l.4 .7"/>
<path d="M576.3 153.8h.1M576.4 152.2l.8-.4 1-.1-.6 1zM576.4 147.4l-.2 .6M576.5 154.6l-.5 1.2a1.57 1.57 0 0 0-.6 1.7l-.1 .1M576.5 150.4l.7 .5 .5 .8h-.3a.65 .65 0 0 1-1 .1 .65 .65 0 0 1 .1-1zM576.5 153.8h-.3M576.5 150.4l.7 .5 .3 .5M576.5 154.1h.1M576.7 147.5l-.2 .6M576.8 158.8v.2l-2.1 .6-1.1-.3v-.3l1.1 .3 2.1-.5a5.8 5.8 0 0 0-3.2 .2M576.9 155.6l-.1 .5a1.34 1.34 0 0 0-.3 1.6h-.7l.2-2M577 147.6l-.2 .6"/>
<path d="M577.1 153.7h.3l-.1 1.8-1.2 .2 .3-1.1zM577.1 153.4l-.1 .4M577.1 152.4l.3 .1 .2 .4M577.1 151.3l.6 .4M577.3 155.5l-1.2 .2M577.3 156.9l-.1 .3 .2 .1M577.4 153.7l-.1 .3a5.9 5.9 0 0 1-.6 3.1l.5 1.1M577.4 147.7l-.3 .6M577.6 156.6l1.1-.9-.4 1.3a1.33 1.33 0 0 0-.3 1.7l-.9 .1zM577.6 152.7v-.2a.85 .85 0 0 1 1-.8l.7 .2a.54 .54 0 0 1 .8 .2 .54 .54 0 0 1-.3 .7l-.3 .3a1.09 1.09 0 0 1-1 .5 1.09 1.09 0 0 1-.9-.7M577.6 152.9l-.6 .8a.79 .79 0 0 1-1.3 0 .75 .75 0 0 1 .1-1 .75 .75 0 0 1 1 0l-.3 .7a.57 .57 0 0 0 .8-.5 .57 .57 0 0 0-.7-.6 .85 .85 0 0 0-1.1 .9M577.7 154.4v.6"/>
<path d="M577.7 147.9l-.3 .6M578 148l-.3 .6M578.1 153.6l-.9 .1M578.1 157.8l.6 .4M578.3 148.2l-.3 .6M578.4 151.7l-1.4 .1-.6 .4M578.5 151.8l.3-.1 .5 .2a.55 .55 0 0 1 .7 .1 .55 .55 0 0 1 0 .7 8.7 8.7 0 0 1 0 4.8l.3 .7h-2.5l.9-2.5-1.5 1.4v-.3a6.8 6.8 0 0 1 1.4-3.2l.4-.1a.89 .89 0 0 1-.9-.6 .89 .89 0 0 1 .4-1.1zM578.5 156.6l.8 .9M578.6 153.6a5.8 5.8 0 0 0-1.4 3.5l1.5-1.4 .5-.2M578.6 151.7a.93 .93 0 0 0-.5 1.1 .93 .93 0 0 0 .9 .7M578.6 148.4l-.3 .5M578.7 155.7l-.4 1.3a1.33 1.33 0 0 0-.3 1.7l-.3 .1h-.6l.5-2.1"/>
<path d="M578.8 153.6l-.3 1.1M578.9 157.1a.95 .95 0 0 0 .7 1.1M578.9 148.6l-.4 .5M579.2 152.1l-.3 .3M579.2 148.8l-.4 .5M579.2 159.9l.5 .5M579.5 159.6l.5 .5M579.5 149l-.5 .5M579.7 159.4l.5 .5M579.8 149.3l-.5 .4M579.9 159.2l.5 .4M580 153.8l.1 3.3"/>
<path d="M580 152.7l.3 2-.1 1.6a1.75 1.75 0 0 0 .1 1.9h-2.5M580 149.5l-.5 .5M580.1 158.9l.5 .4M580.2 149.8l-.5 .4M580.3 158.6l.6 .4M580.5 150.1l-.6 .4M580.5 158.4l.5 .3M580.6 158.1l.6 .3M580.7 150.3l-.6 .4M580.8 157.8l.6 .3M580.9 150.6l-.6 .4M580.9 157.5l.6 .2"/>
<path d="M581 157.2l.7 .2M581.1 150.9l-.6 .4M581.1 156.9l.7 .2M581.2 156.5l.7 .2M581.2 151.3l-.6 .3M581.3 156.3l.7 .1M581.3 155.9l.7 .1M581.4 151.6l-.6 .2M581.4 155.6l.6 .1M581.4 155.3h.7M581.4 155h.7M581.4 154.7h.7"/>
<path d="M581.5 151.9l-.6 .2M581.7 152.2l-.7 .2M581.8 152.6l-.6 .2M581.9 152.9l-.7 .2M582 153.2l-.7 .2M582 153.6l-.6 .1M582.1 154.3h-.7M582.1 154l-.7 .1M570 160.2l-.4 .5M570.3 160.4l-.5 .5M570.5 160.6l-.4 .5M570.8 160.7l-.4 .6"/>
<path d="M571.1 160.9l-.3 .6M571.4 161.1l-.3 .6M571.7 161.2l-.3 .6M572 161.3l-.2 .7M572.3 161.4l-.2 .7M572.6 161.5l-.2 .7M572.9 161.6l-.1 .7M573.2 161.7l-.1 .6M573.5 161.7l-.1 .7M573.9 161.8l-.1 .6M574.2 161.8v.6M574.5 161.8v.7"/>
<path d="M574.8 161.8l.1 .6M575.2 161.8v.6M575.5 161.7l.1 .7M575.8 161.6l.1 .7M576.2 161.6l.1 .6M576.5 161.5l.2 .6M576.7 161.4l.3 .6M577 161.3l.3 .6M577.4 161.2l.2 .6M577.6 161l.4 .6M577.9 160.8l.4 .6M578.2 160.7l.4 .5"/>
<path d="M578.5 160.5l.4 .5M578.7 160.3l.5 .5M579 160.1l.5 .5"/>
</g>
<!-- layer: G-ANNO-TTLB -->
<g fill="#fff" stroke="#fff" stroke-width=".27">
<path d="M556 160.1l30.8 4.3-5.8-4.3zM556 160.1l30.8 4.3h-30.8z"/>
<path d="M581 145.6h5.8l-5.8 14.5zM586.8 145.6l-5.8 14.5 5.8 4.3z"/>
</g>
<path d="M556 160.1h25v-14.5h5.8v18.8h-30.8z" fill="none" stroke="#fff" stroke-width=".27"/>
<g fill="#000" stroke="#000" stroke-width=".27">
<path d="M22.3 10.3h2.5v-.2zM22.3 10.1h2.5l-2.5 .2z"/>
<path d="M24.8 9.9l.5 400.1v-399.5zM24.8 9.9l.5 400.1-.5 .5zM24.8 410.5l556-.5h-555.5zM24.8 410.5l556-.5 .5 .5zM580.8 10.5v399.5l.5 .5zM580.8 10.5l.5-.6v400.6zM25.3 10.5h555.5l.5-.6zM24.8 9.9h556.5l-556 .6z"/>
<path d="M80.9 7.7l.2 2.5v-2.5zM80.9 7.7l.2 2.5h-.2z"/>
<path d="M130.9 7.7l.2 2.5v-2.5zM130.9 7.7l.2 2.5h-.2z"/>
<path d="M180.9 7.7l.2 2.5v-2.5zM180.9 7.7l.2 2.5h-.2z"/>
<path d="M230.9 7.7l.2 2.5v-2.5zM230.9 7.7l.2 2.5h-.2z"/>
<path d="M280.9 7.7l.2 2.5v-2.5zM280.9 7.7l.2 2.5h-.2z"/>
<path d="M330.9 7.7l.2 2.5v-2.5zM330.9 7.7l.2 2.5h-.2z"/>
<path d="M380.9 7.7l.2 2.5v-2.5zM380.9 7.7l.2 2.5h-.2z"/>
<path d="M430.9 7.7l.2 2.5v-2.5zM430.9 7.7l.2 2.5h-.2z"/>
<path d="M480.9 7.7l.2 2.5v-2.5zM480.9 7.7l.2 2.5h-.2z"/>
<path d="M480.9 7.7l.2 2.5v-2.5zM480.9 7.7l.2 2.5h-.2z"/>
<path d="M530.9 7.7l.2 2.5v-2.5zM530.9 7.7l.2 2.5h-.2z"/>
<path d="M531 7.7l.2 2.5v-2.5zM531 7.7l.2 2.5h-.2z"/>
<path d="M531 7.7l.2 2.5v-2.5zM531 7.7l.2 2.5h-.2z"/>
<path d="M581 7.7l.2 2.5v-2.5zM581 7.7l.2 2.5h-.2z"/>
<path d="M581 10.3h2.5v-.2zM581 10.1h2.5l-2.5 .2z"/>
<path d="M22.5 60.3h2.5v-.2zM22.5 60.1h2.5l-2.5 .2z"/>
<path d="M581 60.3h2.5v-.2zM581 60.1h2.5l-2.5 .2z"/>
<path d="M22.5 110.3h2.5v-.2zM22.5 110.1h2.5l-2.5 .2z"/>
<path d="M581 110.3h2.5v-.2zM581 110.1h2.5l-2.5 .2z"/>
<path d="M22.5 160.3h2.5v-.2zM22.5 160.1h2.5l-2.5 .2z"/>
<path d="M531 160.2h50v-.2zM531 160h50l-50 .2z"/>
<path d="M581 160.3h2.5v-.2zM581 160.1h2.5l-2.5 .2z"/>
<path d="M22.5 210.3h2.5v-.2zM22.5 210.1h2.5l-2.5 .2z"/>
<path d="M531 210.2h50v-.2zM531 210h50l-50 .2z"/>
<path d="M581 210.3h2.5v-.2zM581 210.1h2.5l-2.5 .2z"/>
<path d="M531 226.9h50v-.2zM531 226.7h50l-50 .2z"/>
<path d="M531 243.3v.2l50-.2zM531 243.5l50-.2v.2z"/>
<path d="M531 243.5h50v-.2zM531 243.3h50l-50 .2z"/>
<path d="M22.5 260.3h2.5v-.2zM22.5 260.1h2.5l-2.5 .2z"/>
<path d="M531 260v.2l50-.2zM531 260.2l50-.2v.2z"/>
<path d="M531 260v.2l50-.2zM531 260.2l50-.2v.2z"/>
<path d="M531 276.7v.2l50-.2zM531 276.9l50-.2v.2z"/>
<path d="M531 260v.2l50-.2zM531 260.2l50-.2v.2z"/>
<path d="M531 260v.2l50-.2zM531 260.2l50-.2v.2z"/>
<path d="M581 260.3h2.5v-.2zM581 260.1h2.5l-2.5 .2z"/>
<path d="M531 293.3v.2l50-.2zM531 293.5l50-.2v.2z"/>
<path d="M531 293.3v.2l50-.2zM531 293.5l50-.2v.2z"/>
<path d="M22.5 310.3h2.5v-.2zM22.5 310.1h2.5l-2.5 .2z"/>
<path d="M531 315h50zM531 315.2l50-.2z"/>
<path d="M531 310v.2l50-.2zM531 310.2l50-.2v.2z"/>
<path d="M581 310.3h2.5v-.2zM581 310.1h2.5l-2.5 .2z"/>
<path d="M531 335h50zM531 335.2l50-.2z"/>
<path d="M531 330h50zM531 330.2l50-.2z"/>
<path d="M531 325h50zM531 325.2l50-.2z"/>
<path d="M531 320h50zM531 320.2l50-.2z"/>
<path d="M531 355h50zM531 355.1l50-.1z"/>
<path d="M531 350h50zM531 350.1l50-.1z"/>
<path d="M531 345h50zM531 345.1l50-.1z"/>
<path d="M531 340h50zM531 340.1l50-.1z"/>
<path d="M22.5 360.3h2.5v-.2zM22.5 360.1h2.5l-2.5 .2z"/>
<path d="M531 360v.2l50-.2zM531 360.2l50-.2v.2z"/>
<path d="M531 360v.2l50-.2zM531 360.2l50-.2v.2z"/>
<path d="M581 360.2h2.5v-.2zM581 360h2.5l-2.5 .2z"/>
<path d="M581 360.2h2.5v-.2zM581 360h2.5l-2.5 .2z"/>
<path d="M581 360.3h2.5v-.2zM581 360.1h2.5l-2.5 .2z"/>
<path d="M350.4 388.3v2.5h.2zM350.4 388.3h.2v2.5z"/>
<path d="M360.4 388.3l.2 2.5v-2.5zM360.4 388.3l.2 2.5h-.2z"/>
<path d="M375.4 388.3l.2 2.5v-2.5zM375.4 388.3l.2 2.5h-.2z"/>
<path d="M400.3 388.3l.4 2.5v-2.5zM400.3 388.3l.4 2.5h-.4z"/>
<path d="M22.5 410.3h2.5v-.2zM22.5 410.1h2.5l-2.5 .2z"/>
<path d="M80.9 410.2l.2 2.5v-2.5zM80.9 410.2l.2 2.5h-.2z"/>
<path d="M130.9 410.2l.2 2.5v-2.5zM130.9 410.2l.2 2.5h-.2z"/>
<path d="M180.9 410.2l.2 2.5v-2.5zM180.9 410.2l.2 2.5h-.2z"/>
<path d="M230.9 410.2l.2 2.5v-2.5zM230.9 410.2l.2 2.5h-.2z"/>
<path d="M280.9 410.2l.2 2.5v-2.5zM280.9 410.2l.2 2.5h-.2z"/>
<path d="M330.9 410.2l.2 2.5v-2.5zM330.9 410.2l.2 2.5h-.2z"/>
<path d="M380.9 410.2l.2 2.5v-2.5zM380.9 410.2l.2 2.5h-.2z"/>
<path d="M430.9 410.2l.2 2.5v-2.5zM430.9 410.2l.2 2.5h-.2z"/>
<path d="M480.9 410.2l.2 2.5v-2.5zM480.9 410.2l.2 2.5h-.2z"/>
<path d="M530.9 410.2l.2 2.5v-2.5zM530.9 410.2l.2 2.5h-.2z"/>
<path d="M541 410l.2 2.5v-2.5zM541 410l.2 2.5h-.2z"/>
<path d="M541 410.2l.2 2.5v-2.5zM541 410.2l.2 2.5h-.2z"/>
<path d="M556 410l.2 2.5v-2.5zM556 410l.2 2.5h-.2z"/>
<path d="M556 410.2l.2 2.5v-2.5zM556 410.2l.2 2.5h-.2z"/>
<path d="M580.9 410l.4 2.5v-2.5zM580.9 410l.4 2.5h-.4z"/>
<path d="M581 410.3h2.5v-.2zM581 410.1h2.5l-2.5 .2z"/>
</g>
<!-- layer: IF-ANNO SYMB -->
<g fill="none" stroke="#000" stroke-width=".27">
<path d="M260.9 33.1h24.8M262.7 31.3v10.9M264.5 31.3l-3.6 3.6M294.4 33.1h24.8M317.4 31.3v10.9M319.2 31.3l-3.6 3.6M208.7 57.2h14.3M219.4 55.3l3.6 3.6M221.1 53.6v4.4M208.4 67.3h14.6M219.4 65.5l3.6 3.6M221.1 66.4v4.5"/>
<path d="M252.1 63.5h9.4M252.1 61.6l3.6 3.6M254 61.6v37.1M254 107.4v37.1M252.1 142.7h39.4M252.1 140.9l3.6 3.6M313.3 285.2v6.7M315.1 288.3l-3.6 3.6M329.7 290.1h-18.2M355 285.2v6.6M356.8 290l-18.2 .1M356.8 288.2l-3.6 3.6"/>
<path d="M281.1 317.5h8.9M286.4 315.7l3.6 3.6M288.2 315.7v18.3M281.1 359.4h8.9M286.4 357.6l3.6 3.6M288.2 342.9v18.3"/>
</g>
<g fill="#fff" stroke="#fff" stroke-width=".27">
<path d="M251.8 100.1v5.9h4.4zM251.8 100.1h4.4v5.9z"/>
<path d="M287.1 30.9v4.4l5.9-4.4zM287.1 35.3l5.9-4.4v4.4z"/>
<path d="M331.2 287.9v4.4l5.9-4.4zM331.2 292.3l5.9-4.4 .1 4.3z"/>
<path d="M286 335.4v6h4.4zM286 335.4h4.4v6z"/>
<path d="M218.9 59.4v5.6h4.5zM218.9 59.4h4.5v5.6z"/>
</g>
<!-- layer: A-ANNO-SYMB -->
<path d="M350.5 388.3h50v2.5h-50zM350.5 389.5h10M375.5 389.5h25" fill="none" stroke="#000" stroke-width=".27"/>
<text font-size="13.4" x="540" y="389.9">A713</text>
<g font-size="5.6">
<text x="86.9" y="178.9">PARTICOLARE 1 SCALA 1:1</text>
<text x="367.9" y="182.1">PARTICOLARE 2 SCALA 1:1</text>
<text x="414.9" y="392">PARTICOLARE 2 SCALA 1:1</text>
</g>
<g font-size="5">
<text x="287.2" y="34.9">55</text>
<text x="222.9" y="65.2" transform="rotate(-90 222.9 65.2)">10</text>
<text x="255.7" y="105.9" transform="rotate(-90 255.7 105.9)">79</text>
<text x="545.8" y="184.9">TAVOLO</text>
<text x="544.6" y="190.8">LERHAMN</text>
<text x="331.5" y="291.9">42</text>
<text x="290" y="341.1" transform="rotate(-90 290 341.1)">42</text>
</g>
<g font-size="2.5">
<text x="50.7" y="9">1</text>
<text x="105.3" y="9">2</text>
<text x="155.3" y="9">3</text>
<text x="205.3" y="9">4</text>
<text x="255.3" y="9">5</text>
<text x="305.3" y="9">6</text>
<text x="355.3" y="9">7</text>
<text x="405.3" y="9">8</text>
<text x="455.3" y="9">9</text>
<text x="504.7" y="9.7">10</text>
<text x="554.8" y="9.7">11</text>
<text x="22.3" y="34">A</text>
<text x="582.2" y="37.1">A</text>
<text x="22.3" y="86.1">B</text>
<text x="582.2" y="86.1">B</text>
<text x="22.2" y="136.1">C</text>
<text x="582.1" y="136.1">C</text>
<text x="531.8" y="153">POLITECNICO DI MILANO</text>
<text x="531.9" y="156">SCUOLA DEL DESIGN</text>
<text x="531.9" y="159.1">C.L. DESIGN DEGLI INTERNI</text>
<text x="532" y="162.9">PROGETTO:</text>
<text x="22.2" y="186.1">D</text>
<text x="582.1" y="186.1">D</text>
<text x="532" y="212.9">CORSO:</text>
<text x="542.4" y="216.3">STRUMENTI E METODI</text>
<text x="546.1" y="219.3">DEL PROGETTO</text>
<text x="532" y="229.5">DOCENTE:</text>
<text x="22.3" y="236.1">E</text>
<text x="544.8" y="236">MARCO FERRARA</text>
<text x="582.2" y="236.1">E</text>
<text x="532" y="246.2">STUDENTI:</text>
<text x="545" y="255.6">ANDREA MONDINI</text>
<text x="532" y="262.9">OGGETTO:</text>
<text x="549.5" y="269.1">102.642.79</text>
<text x="532" y="279.5">NOTE:</text>
<text x="22.4" y="286.1">F</text>
<text x="555.5" y="286">-</text>
<text x="582.2" y="286.1">F</text>
<text x="532" y="296.2">NOME FILE:</text>
<text x="539.5" y="302.1">LERHAMN_102-642-79.dwg</text>
<text x="531.9" y="313.5">VERS</text>
<text x="571.5" y="313.5">DATA</text>
<text x="22.1" y="336.1">G</text>
<text x="582" y="336.1">G</text>
<text x="532" y="358.5">A</text>
<text x="565.6" y="358.5">2017.05.22</text>
<text x="532" y="363">TAVOLA NO.:</text>
<text x="568.2" y="363">4 DI</text>
<text x="575.4" y="363">4</text>
<text x="22.2" y="386.1">H</text>
<text x="349.8" y="387.5">0</text>
<text x="359.8" y="387.5">1</text>
<text x="373" y="387.5">2.5</text>
<text x="400.7" y="387.5">5</text>
<text x="582.1" y="386.1">H</text>
<text x="402.3" y="390.4">cm</text>
<text x="532" y="405.6">DATA:</text>
<text x="542" y="405.5">2017/05/22</text>
<text x="557" y="405.5">SCALA:</text>
<text x="573" y="405.5">1:1</text>
<text x="19.6" y="410.5" transform="rotate(-90 19.6 410.5)">DIRECTORY: D:\USERS\ANDRE HARDDISK\DOCUMENTS\GITHUB\VV-D_2_CUCINA\LERHAMN_102-642-79.DWG | PLOTTED ON: 13/07/2017 23:56:03 | BY USER: ANDRE</text>
<text x="48.8" y="413.6">1</text>
<text x="105.3" y="413.6">2</text>
<text x="155.3" y="413.6">3</text>
<text x="205.3" y="413.6">4</text>
<text x="255.3" y="413.6">5</text>
<text x="305.3" y="413.6">6</text>
<text x="355.3" y="413.6">7</text>
<text x="405.3" y="413.6">8</text>
<text x="455.3" y="413.6">9</text>
<text x="504.6" y="413.6">10</text>
<text x="531.6" y="412.7">0</text>
<text x="531.9" y="408.4">REV:</text>
<text x="541.6" y="412.7">1cm</text>
<text x="542" y="408.5">A</text>
<text x="556.6" y="412.7">2.5cm</text>
<text x="557" y="408.5">FORMATO:</text>
<text x="573.4" y="408.5">A2</text>
<text x="575.9" y="412.7">5cm</text>
</g>
</svg>
